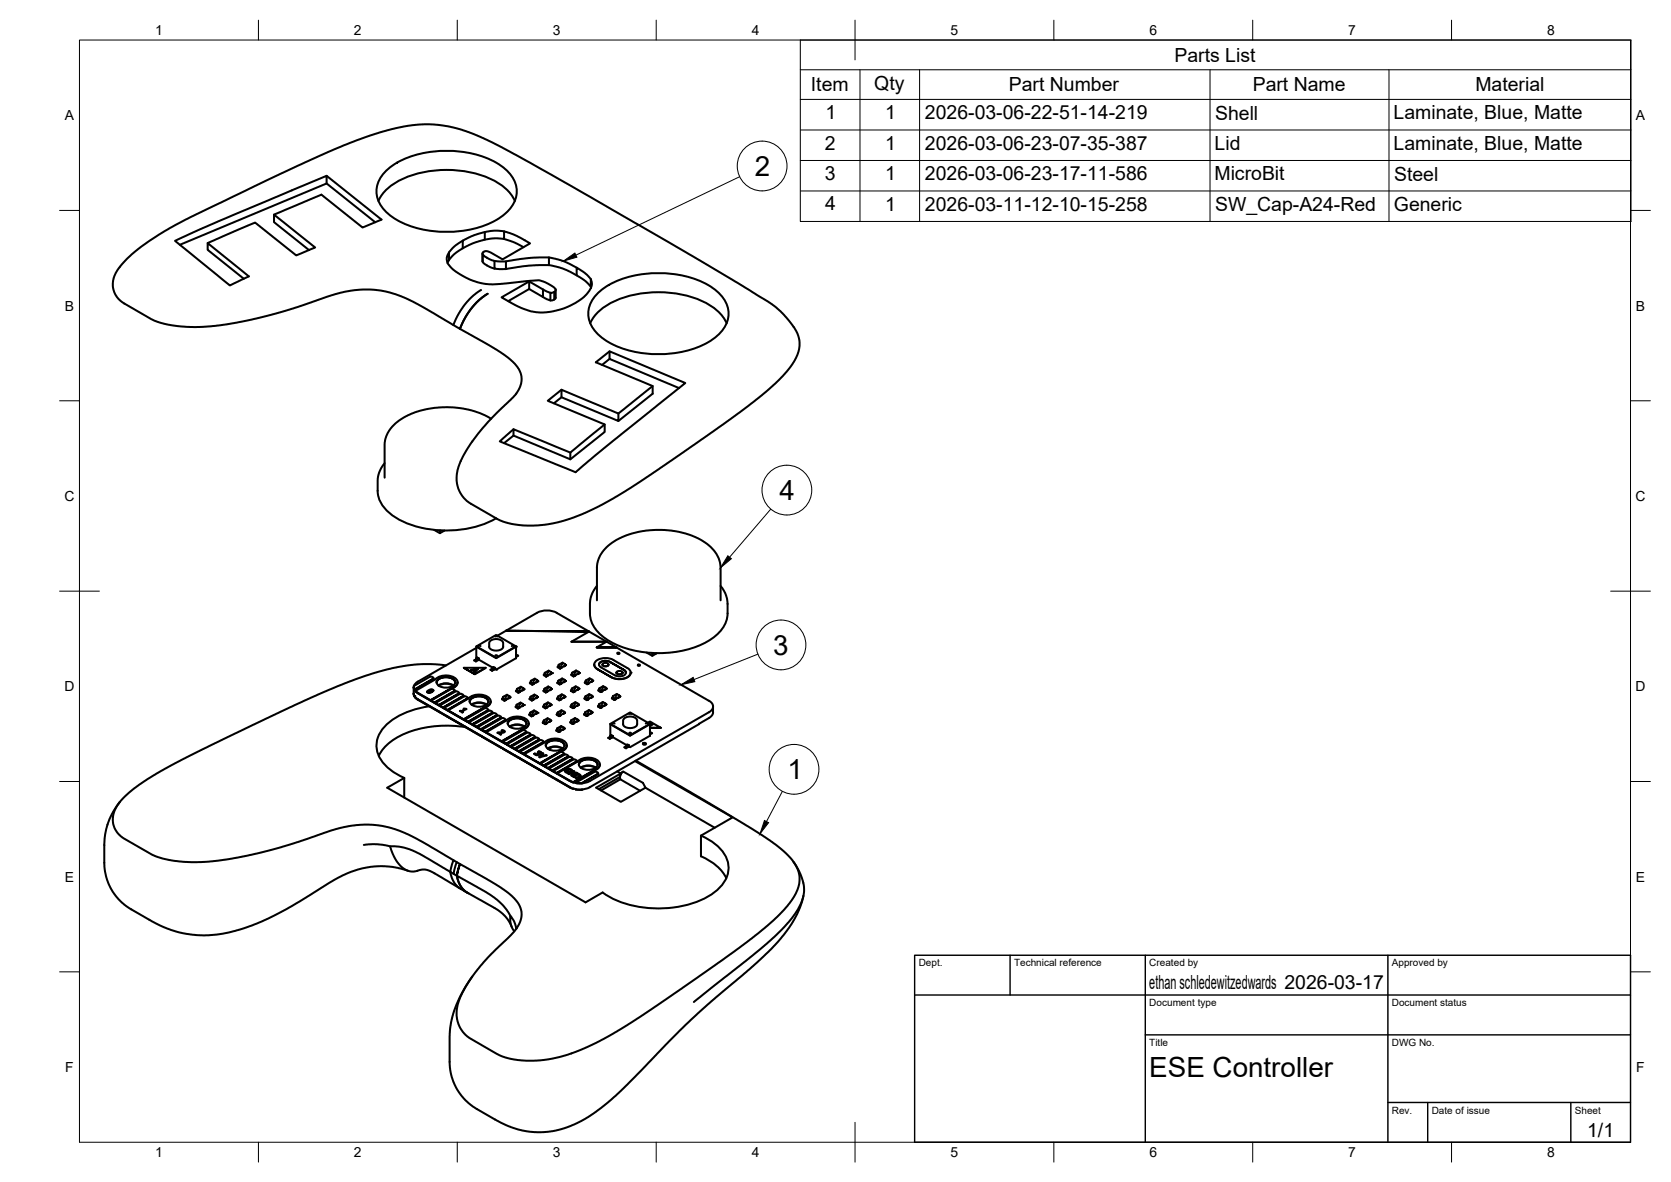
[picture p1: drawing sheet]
<svg xmlns="http://www.w3.org/2000/svg" width="420mm" height="297mm" viewBox="0 0 420 297" stroke-linecap="round" stroke-linejoin="round" font-family="sans-serif">
<!-- layer: Visible -->
<g fill="none" stroke="#000" stroke-width=".51">
<path d="M82.1 44.2l13.8 11-4.7 2-10.4-8.3-11.9 5M82.1 46.1l12.2 9.7M95.2 50.5a12.6 12.6 0 0 1 7.5-6.2 27.6 27.6 0 0 1 22.9 1.9 10.3 10.3 0 0 1 3.8 4.3M97.4 42.6a23.5 23.5 0 0 1 16.6-4.7 20.6 20.6 0 0 1 14.1 5.6 6.7 6.7 0 0 1-.9 10.1 23.5 23.5 0 0 1-16.6 4.6 20.6 20.6 0 0 1-14.1-5.6 6.7 6.7 0 0 1 .9-10zM121.9 58.3l-2.8 .8-2.7 1.4v1.9l-2.2 1.4-1.3 1.5M126.7 58.1l-2.4-.1-2.4 .3v1.9l-3 .9-2.5 1.3M31.8 65.2l2.3-2.1 3.2-2.4 6.7-4.1 23-11.2 17-7.9 9.2-3.5 7-1.9 3.3-.6 3.3-.3 4.9 .4 3.7 .8 3.6 1.3 4.8 2.1 5.8 3.1 38.4 21.9 17.4 10.3 8.2 5 1.6 1.2 2 1.9 2 2.4 1.2 2.1 .6 1.6v1.6l-.2 1.4-.5 1.4a34.2 34.2 0 0 1-9.9 10.5l-6.8 5.2-9 6.3-11.6 8-7.8 5-4.5 2.5-4.3 2-4.9 1.7-3.7 .8-2.7 .3-3.1 .1-3.1-.4-1.7-.4-1.9-.7-6.9-4-1.8-1.4-.9-1.4-.6-1.5-.3-1.6 .1-1.7 .4-1.6 .7-1.8 2.7-4.7a91.8 91.8 0 0 1 10.4-11.1l1.4-2 .6-2.2-.2-1.9-1-1.8-1.8-1.7-2.3-1.7-10.1-5.9 1.1-2.5 1.5-2.3 2.3-2.5 2-1.5-2 1.5-2.2 2.3-1.4 2.2-1.3 2.8-9.8-5.7-3.7-1.9-4.3-1.5-3.4-.6-3.8-.1-4.2 .6-3.3 .8-11.5 3.9-7.3 2-7.3 1.4-3.9 .5-3.9 .2-3.9-.2-2.5-.3-3.8-1-8-4.5-1.4-1.1-.7-1.1a6.5 6.5 0 0 1 1.6-7.6zM45.2 61.5l36.9-15.4v-1.9l-26.4 11.1-11.7 5.2 13.8 11.2 4.8-2.2-10.4-8.4v1.7l9.1 7.2M52.2 61.1l11.9-5.2 10.4 8.3 4.7-2-10.3-8.3v1.9l8.8 7M112.9 63.4l-.5 1-.1 .8a5.2 5.2 0 0 0 2.8 3.4l3.6 1.9 3.6 .9h3.5l7.5-.8a7.2 7.2 0 0 1 6.1 1.8 .55 .55 0 0 1 .3 .5 .55 .55 0 0 1-.3 .5v1.9l-1 .2M116.4 60.5l-2 1.3-1.4 1.5-.1 2-.4 .8M121 72.9l-2 1.4-2.2 2.4-1.4 2-1.4 3"/>
<path d="M121.3 63.7v2.1M121.9 60.2l2.4-.3 2.4 .2v-2l2.9 1 3.7 2.1-6.9 4-3.3-1.9-.7-.2-.6 .1a.57 .57 0 0 0-.5 .7M124.3 65.6l-1.7-.7-1.3-1 .2 2.1 1.7 1.1 1.1 .4M126.7 60.1l2.7 .8 2.2 1.2M127.2 65.7l-2.9-.1v1.9l2.9 .1M133.1 70.7l-7 4 3.6 2 2.3 1 2.6 .7 2.7 .1 1.9-.3 2.8-.8 2.7-1.3 1.3-.8 1.5-1.3 1-1.5 .3-.9-.3-1.5 .1 2.1M133.1 72.6l3.4 2v-1.9l1.9 .9M136.5 72.7l-3.4-2v1.9l-5.3 3.1M138 64.7l-5.1 .1-5.7 .9v1.9l5.7-.8 5.1-.2M139.4 73.4l-1 .2v1.9l-1.9-.9M139.7 72.9v2l-.3 .4M145 67.3l-3.2-1.6-3.8-1v1.9l3.4 .8 3.6 1.8"/>
<path d="M148.5 70.1l-1.4-1.5-2.1-1.3v1.9l2 1.3 1.5 1.5M150.7 73.3a23.5 23.5 0 0 1 16.5-4.6 20.6 20.6 0 0 1 14.1 5.6 6.7 6.7 0 0 1-.9 10 23.5 23.5 0 0 1-16.5 4.7 20.6 20.6 0 0 1-14.1-5.6 6.7 6.7 0 0 1 .9-10.1zM141.2 97.9l-3.5 2.8 14.3 6v1.8l-8.6 6.9M141.2 99.8l14.3 6v-1.9M148.4 81.2a12.6 12.6 0 0 1 7.6-6.1 27.6 27.6 0 0 1 22.9 1.8 10.3 10.3 0 0 1 3.8 4.3M153.3 88.3l-3.5 2.7 14.3 6v1.9l-8.6 6.9M153.3 90.2l-1.9 1.5M164.1 97l-8.6 6.9M170.7 97.5l-17.4-7.3v-1.9l19 8-19.8 15.8-7.8 6.6-19-7.8 3.4-3M96.7 116.4l-1.3 2.2-.4 2.2a8.6 8.6 0 0 0 4.4 9.2 26.8 26.8 0 0 0 25.4 .2M123.5 105.2l-2.6-1.3-3.3-1-3.8-.5h-3.4l-3.3 .5-3.8 1.1-3.1 1.8-1.8 1.6a6.7 6.7 0 0 0-1.7 4.5v8.1M126.7 111.4l2.4-1.9v-1.6l14.3 5.8"/>
<path d="M139.3 101.4l1.9-1.6v-1.9l14.3 6M152 106.7l-8.6 7v1.7l-14.3-5.9M109.2 133.2l1.4 .8M110.6 133.3v.7l1.1-.7M125 160l-.2-.2-.3 .2M148.1 158.7l-20.9-.2 20.9 .2M148.1 158.7l-8.1-4.7a5.5 5.5 0 0 0-5 0l-9.9 5.8M150.1 147.2l-1.3 2.1-.4 2.2a8.6 8.6 0 0 0 4.4 9.3 26.7 26.7 0 0 0 25.7 0 8.6 8.6 0 0 0 4.4-9.3l-.5-2.2-1.2-2.1M150.1 150.9v-8.5l.5-2.2a12.5 12.5 0 0 1 9-6.3l2.7-.5 2.6-.2 3.7 .1 2.4 .4a13.4 13.4 0 0 1 9.6 6.3l.4 1.3 .2 1.4v8.2M104 172.7l.2 2.3M104 174.2l.2 .8M104 174.3l.4 .9 .7 .5"/>
<path d="M104.2 173.3l4.8-2.8zM104.2 173.4l-.2-.7 .4 1 .7 .5M104.2 175h.1M104.5 173.7l.6 .5M104.5 173.6l3.7 2.3M105 175.7l3.3 1.9M105 175.7l-.6-.4 .6 .5 3.2 1.9M105.1 174.2l38.2 22.1-3.2-2 4 2.2M105.1 175.7l38.2 22.1M107.4 173.9h.1M107.5 173.7l.9-.5a.36 .36 0 0 1 .6 .3 .36 .36 0 0 1-.4 .4l-.7 .3a.33 .33 0 0 1-.4-.1 .33 .33 0 0 1 0-.4zM107.6 173.8l1-.4a.2 .2 0 0 1 .2 .2 .2 .2 0 0 1-.3 .1l-.6 .3-.3-.1z"/>
<path d="M107.9 177.5a18.8 18.8 0 0 0-11.4 5.3 6.6 6.6 0 0 0 .7 9.9 15.3 15.3 0 0 0 4.4 2.8M108.2 170l-4.1 2.4 .1 .9M108.2 170l.6 .1 .2 .4M108.2 175.9l5.2-2.9zM108.4 176.1l.8 .4M109 173.5v.1M109.2 176.5l5.2-2.9zM109.3 178.2l-.9-.5 .8 .6M109.5 170.7l-5.1 3M109.5 170.7a4 4 0 0 1 5.4 .1 1.35 1.35 0 0 1-1 2l-.5 .2M109.8 171.5a2.77 2.77 0 0 1 4-.9l.6 .6 .1 .3M110.1 170.8a3.2 3.2 0 0 1 4.3 .3 1.48 1.48 0 0 1-1.7 1.7h-.6a2.08 2.08 0 0 1-2.3-1.4z"/>
<path d="M110.3 172.3a3.6 3.6 0 0 1 3.6 0M110.3 177.2l5.1-3zM110.3 177.2l-.8-.5 .8 .6M110.4 178.8l-.9-.5 .8 .6M111.4 177.8l5.1-3zM111.4 177.8l-.8-.5 .8 .6M111.5 179.5l-.9-.6 .8 .6M112.1 167.2l-2.7-.3h-3.5l-3.6 .3-3.7 .7-4.2 1.1-4.9 1.7-9.6 3.9-25.8 12.1-13.8 7.1-5.3 3.4-2.7 2.1-2.4 2.6-1.3 2.3a5.5 5.5 0 0 0 2.7 6.6l8 4.5 3.9 .9 4.9 .5 6.6-.4 5.2-.8 4.7-1 9-2.5 11-3.7 5.1-1h4l4.1 .6 4 1.4 4.7 2.4 15.9 9.2 4.6 2.9 1.9 1.5 1.2 1.4 .6 1.1 .4 1.1v1.1l-.1 1.1-.6 1.3-.7 1.2-1.1 1.3-5.4 5.2-2.4 2.6-2.5 3.4-1.9 3.2-1.1 2.6-.5 2.1 .1 2 .6 2a7 7 0 0 0 2.9 3.1l7.2 4.1 2.1 .7 2.7 .5 3.8 .2 3.9-.4 4-1 4.2-1.5 4.4-2 5.3-3 5.8-3.7 9.7-6.6 17.4-12.5 5.5-4.5 3.1-3.2a11 11 0 0 0 3.5-7.9 12 12 0 0 0-5.3-7.5l-4.2-3-6.4-3.9-25.2-14.8M112.5 178.4l5.1-2.9zM112.5 178.4l-.8-.5 .8 .6M113.5 173.1l-5.1 3 .8 .5M113.5 173.1l.6 .1 .3 .4"/>
<path d="M113.8 172.1l.2 .2a3.5 3.5 0 0 0-3.8 0M115.1 171.5v.1a1.84 1.84 0 0 1-1.7 1.5M115.4 174.2l-.2-.3-.6-.2-5.1 3M115.6 178.7l.6 .3M116.5 174.8l-.2-.3-.6-.2-5.1 3M116.6 167.8l2.8 1.6-2.8-1.6h5.5l-2.7 1.6 2.7-1.6M117.3 178.2l-.6-.2-.1 .2 .2 .1-.8 .4-.2-.1-.2 .1M117.3 178.2l-1.2 .6 .3 .2-.2 .1M117.6 175.4l-.2-.3-.6-.1-5.1 2.9M117.8 175.5l-5.2 3 4 2.4-4-2.4M117.8 175.5a4 4 0 0 1 5.4 .1 1.35 1.35 0 0 1-1 2l-.5 .2M118.1 176.3a2.77 2.77 0 0 1 4-.9l.6 .6 .1 .3"/>
<path d="M118.4 175.6a3.2 3.2 0 0 1 4.3 .3 1.48 1.48 0 0 1-1.7 1.7h-.6a2.08 2.08 0 0 1-2.3-1.3zM118.5 168.5h-.1M118.6 177.1a3.6 3.6 0 0 1 3.7 0M119 168.5v-.2l.5 .3-.3 .3M119 168.3l-.5 .3M119.2 168.3l.8-.3-.4 .5zM119.2 166h.1M119.4 169l-.2-.1v.1M119.7 165.7l-.5 .3 .5 .3M119.7 165.7l.4 .2-.4 .3M119.8 162.8l-14.7 8.5-.7 .5-.3 .6M119.8 162.5v2.9"/>
<path d="M119.8 162.4l5-2.8 4.9 2.8-4.9 2.9zM119.8 162.4l5 3M120.2 168.2l-.2-.3-1.6 .5M120.2 168l-.8 1.1M120.2 165.7l3.7 2.1M120.3 165.6l.1-.1-.4-.3-.3 .5M120.3 165.5l-.2 .5 .2-.4M120.4 165.5l-.1 .1M120.4 165.5h.1M120.8 162.4l-.2-.2-.3 .2M122.1 176.9l.2 .2a3.5 3.5 0 0 0-3.7 0M122.8 178.4l-.3-.3-.6-.1-5.1 2.9 .8 .6-.8-.6"/>
<path d="M123.2 161.1l1.3-.5 1.4 .3 .6 .5-.1 1.5-1.2 .6h-.9l-.8-.3-.5-.5v-1.1zM123.3 168.3l.4 .3M123.3 168.3l.5-.3 .4 .3-.5 .3M123.4 176.3v.1a1.84 1.84 0 0 1-1.7 1.5M123.8 168l.3-.4 .4 .2-.2 .4M123.8 179l-.2-.3-.6-.1-5.1 2.9M124.3 168.2l-.1 .1M124.3 168.1l-.1 .2M124.5 167.8l-.2 .3M124.9 179.7l-.2-.4-.6-.1-5.1 2.9M125 164.8l-.2-.2-.3 .2M125.2 179.8l-5.1 3"/>
<path d="M125.2 179.8l.6 .2 .2 .3M126.6 175.1l-.2 .4M127 175.9l-.2 .2-.6-.4 .2-.2 .7 .3-.1 .1M127.1 175.9v.1M127.1 175.9l-.2 .2M127.1 175.4v.6l1-.6M127.1 175.8v.1M127.1 175.9h.1M127.5 174.6h.1M127.8 175.5h.1M128 174.9l.1 .5M128.1 174.9l-.6-.3-1 .5"/>
<path d="M128.1 175.1l.3 .1-.3 .2M128.3 175.2h.1M128.4 175.2l-.3 .1M129.2 162.4l-.3-.2-.2 .2M129.7 177.6l.2-.2 .6 .4-.3 .3-.6-.5M129.7 162.5l.1 2.9-5 2.9-.5-.3M129.7 162.4l-4.9 2.9M129.7 164.9l.1 .1M129.8 164.6l.5 .2-.5 .2M129.8 165.1h.1M129.8 165h.1M129.8 173.6l.2-.2 .6 .4-.2 .2"/>
<path d="M129.8 173.5v.3l.6 .2M129.9 177.2v.2M130 177.1l-.1 .1M130.1 173.1l-.1 .3M130.3 164.8h.1M130.5 177.9h.1M130.5 177.9l-.2 .1M130.5 177.8h.1M130.5 177.8v.1M130.6 173.9l-.3 .2M130.6 173.8v.1M130.9 176.6h.1"/>
<path d="M131 172.6h.1M131.2 177.4l.1 .1M131.3 173.5h.1M131.4 176.9l.1 .5-1 .5v-.5M131.5 172.9l.1 .5-1 .6v-.6M131.5 176.9l-.6-.3-1 .5M131.5 177l.3 .2-.3 .1M131.6 172.9l-.6-.3-1 .5M131.6 173.3l.2-.1zM131.6 173l.2 .2M131.7 177.2l-.2 .1M131.8 177.2h-.1"/>
<path d="M131.8 173.2h.1M133.2 175.6l.2-.2 .6 .4-.3 .2-.6-.4M133.2 179.5l.1-.1 .6 .4-.3 .2M133.2 179.5l-.1 .2 .5 .3M133.2 171.6l.6 .4 .2-.1M133.2 171.6l.3-.2 .6 .4-.1 .1M133.3 179.1v.3M133.4 175.2v.2M133.5 179l-.2 .1M133.6 171.1l-.1 .3M133.9 179.9h.1M133.9 179.9l-.2 .1"/>
<path d="M134 175.9h.1M134 175.8h.1M134 175.8l-.2 .2M134.1 171.9h.1M134.1 171.9l-.3 .1M134.1 171.8h.1M134.3 178.5v.1M134.4 174.5v.1M134.5 170.5v.1M134.6 179.4l.1 .1M134.7 175.4l.1 .1M134.8 171.4l.1 .1"/>
<path d="M134.8 178.8l.2 .1M134.9 174.9l.1 .5-1 .5v-.5M134.9 178.9l-.6-.4-1 .6M134.9 179v.3l-1 .6v-.6M134.9 179l.3 .1-.3 .1 .3-.1M134.9 170.9l.2 .5-1 .5v-.5M135 174.9l-.6-.4-1 .7 .2-.1M135 175l.3 .2h-.3M135.1 170.9l-.6-.4-1 .6M135.1 171l.2 .2M135.3 175.2h.1M135.3 175.2l-.3 .1"/>
<path d="M135.3 171.2l-.2 .1 .1-.1M135.3 171.2h.1M135.3 171.2h-.1M136.6 173.6l.6 .4M136.7 173.6l.2-.2 .6 .4-.2 .2M136.7 177.5l.1-.1 .6 .4-.1 .1M136.7 177.5l-.1 .2 .5 .3 .2-.1M136.8 169.5l-.1 .2 .6 .3 .3-.2-.7-.4-.1 .1M136.9 173.2v.2M137 177l-.2 .4M137 173l-.1 .1M137.1 169l-.2 .4"/>
<path d="M137.3 174h-.1M137.4 177.9h.1M137.4 177.8l-.2 .2M137.4 177.8h.1M137.5 173.9h.1M137.5 173.9l-.3 .1M137.5 173.8h.1M137.5 173.8v.1M137.6 169.9h.1M137.6 169.9l-.3 .1M137.6 169.8h.1M137.6 169.8v.1"/>
<path d="M137.8 176.5v.1M137.9 172.5v.1M137.9 168.5v.1M138.1 177.4h.1M138.2 173.4l.1 .1M138.3 169.4l.1 .1M138.3 176.8l.2 .1M138.4 172.8l.1 .5-1 .6v-.6M138.4 176.9l-.6-.4-1 .6M138.4 168.9l.2 .4-1 .6v-.6M138.5 172.9l-.6-.4-1 .6M138.5 173l.2 .1"/>
<path d="M138.6 168.9l-.7-.4-.9 .6M138.6 169l.2 .1-.2 .2 .2-.2M138.7 177.1h.1M138.7 177.1l-.3 .2M138.7 177.1l-.3 .1M138.7 177.1l-.3-.2v.4l-1 .6v-.6M138.7 173.1l-.2 .2M138.7 173.1l-.2 .1M140 179.5l.2-.1 .6 .3-.3 .3zM140.1 171.6l.3-.2 .6 .4-.3 .2zM140.1 175.5l.2-.1 .6 .4-.1 .1M140.2 175.5l-.2 .1 .6 .4 .2-.2"/>
<path d="M140.2 167.6l.6 .4M140.3 175.1v.3M140.3 167.5l.1-.1 .7 .4-.3 .2M140.3 167.5l-.1 .1M140.4 179l-.2 .4M140.4 167.1v.3M140.5 175l-.2 .1M140.5 171l-.1 .4M140.6 167l-.1 .1M140.8 179.9l-.2 .1M140.8 179.8h.1M140.9 175.9h.1"/>
<path d="M140.9 175.8h.1M140.9 175.8l-.2 .2M141 171.9h.1M141 171.9l-.3 .1M141 171.3v.6l1-.6M141 171.8h.1M141.1 167.9h.1M141.1 167.8l-.3 .2M141.2 178.5h.1M141.3 174.5h.1M141.4 170.5h.1M141.4 166.5v.1"/>
<path d="M141.5 179.4h.1M141.6 175.4h.1M141.7 171.4l.1 .1M141.7 178.8l.2 .5-1.1 .6v-.6M141.8 167.4l.1 .1M141.8 174.8l.1 .5-1 .6v-.6M141.8 178.8l-.6-.3-1 .5M141.9 179l.2 .1M141.9 170.8l.1 .1v.4M141.9 174.8l-.6-.3-1 .5M141.9 175l.3 .1M142 166.8l.1 .1"/>
<path d="M142 170.9l-.6-.4-1 .6M142 171l.3 .1M142 166.9l-.6-.4-.9 .6M142.1 179.1h.1M142.1 179.1l-.2 .1M142.1 166.9v.4l-1 .6v-.6M142.1 167l.2 .1-.2 .2M142.2 175.1h.1M142.2 175.1l-.3 .1M142.2 167.2h-.1M142.2 171.1h.1M142.2 171.1l-.2 .2"/>
<path d="M142.2 171.1l-.2 .1M142.3 167.1h.1M142.3 167.1l-.1 .1M143.5 173.6l.3-.3 .6 .4-.3 .3zM143.7 161.3l4.4-2.6 4.4 2.6h-8.8h8.8M143.7 169.5l.1-.1 .7 .3-.2 .2M143.7 169.4l-.1 .2 .6 .4M143.8 173.1v.2M143.8 169.1v.3M143.9 177l-.2 .3M143.9 173l-.1 .1M144 169l-.1 .1"/>
<path d="M144.2 177.8l.2-.1-.7-.4-.3 .2 .6 .5 .4-.2-.3 .2M144.3 169.9l-.1 .1M144.4 177.7h.1M144.4 173.9l-.3 .1M144.4 173.7v.1M144.5 173.8h-.1M144.5 169.9l-.3 .1M144.5 169.7v.1M144.5 169.8h.1M144.7 176.5h.1M144.8 172.5h.1M144.8 168.5h.1"/>
<path d="M145 177.3l.1 .1M145.1 173.4h.1M145.2 169.4h.1M145.2 176.8l.2 .5-1 .5v-.5M145.3 172.8l.1 .5-1 .6v-.6M145.3 176.8l-.6-.3-1 .5M145.4 176.9l.2 .2M145.4 168.8l.1 .5-1 .6v-.6M145.4 172.8l-.6-.3-1 .5M145.4 173l.3 .1M145.5 168.9l-.7-.4-.9 .5M145.5 169l.3 .1-.3 .1 .2-.1"/>
<path d="M145.6 177.1h.1M145.6 177.1l-.2 .1 .1-.1M145.6 177.1h-.1M145.6 173.1h.1M145.6 173.1l-.2 .1M145.7 173.1l-.3 .1M145.7 169.1h.1M146.9 179.5l.2-.2 .7 .4-.4 .2-.5-.4M147 171.5l.3-.2 .6 .4-.1 .1M147 171.5l.6 .4 .3-.1M147.2 175.1v.2M147.3 171.1v.2"/>
<path d="M147.3 179l-.2 .3M147.4 174.9l-.2 .1M147.6 175.9h-.1M147.6 175.9l.2-.2-.6-.4-.2 .3 .5 .3M147.7 179.8h.1M147.7 179.8l-.2 .1M147.8 179.7h.1M147.8 179.7l-.1 .1M147.8 175.8l-.2 .1M147.8 175.8h.1M147.9 171.7v.1M147.9 171.7l-.3 .2"/>
<path d="M148.1 178.4v.1M148.2 174.4v.1M148.3 170.5h.1M148.4 179.3l.1 .1M148.5 175.3l.1 .1M148.6 171.4h.1M148.6 178.8l.2 .4-1 .6v-.6M148.7 174.8l.1 .4-1 .6v-.6M148.7 178.8l-.6-.4-.9 .6M148.8 178.9l.2 .1M148.8 170.8l.1 .5-1 .5v-.5M148.8 174.8l-.6-.4-1 .6"/>
<path d="M148.8 174.9l.3 .2-.3 .1 .3-.1M148.9 170.8l-.6-.3-1 .6 .1-.1M148.9 170.9l.3 .2-.3 .1M149 179v.1M149 179.1h-.2h.1M149 179l-.1 .1M149.1 171.1h.1M149.2 171.1l-.3 .1M149.4 167h.1M150 162.7h5h-5l2.5-1.4 2.5 1.4M150.5 177.4l.1-.1 .7 .4-.4 .2-.5-.3 .1-.2M150.5 173.4l-.1 .2 .6 .3 .3-.2-.6-.4-.2 .1"/>
<path d="M150.6 177v.3M150.6 167a1.97 1.97 0 0 1 2.8-.6 2.14 2.14 0 0 0-2.8 .5l.2 .5 .3 .3M150.8 176.9l-.2 .1M150.8 172.9l-.1 .4M151.1 167.7l3.5 2 .9 .3a1.42 1.42 0 0 0 1.9-1.1l-.5-.5M151.2 177.8h.1M151.3 177.2v.6l1-.6M151.3 177.7l-.3 .2M151.3 173.8h.1M151.3 173.7l-.2 .2M151.5 167a.9 .9 0 0 0 1.5 0M151.5 167h.1"/>
<path d="M151.5 166.9l.7-.3a.59 .59 0 0 1 .8 .5l-.8 .3a.59 .59 0 0 1-.7-.5zM151.6 176.4v.1M151.7 172.4v.1M151.9 177.3l.1 .1M152 173.3l.1 .1M152.1 176.7l.2 .5M152.2 172.7l.1 .1M152.2 176.8l-.6-.4-1 .6M152.3 176.9l.2 .1-.2 .2M152.3 172.8l-.6-.4-1 .6M152.3 172.9v.3l-1 .6v-.6M152.3 172.9l.3 .1-.3 .2 .2-.1"/>
<path d="M152.5 177l-.2 .1M152.5 173h.1M152.6 173l-.1 .1M153 167h.1M153.7 170.2l-3.5-2 3.5 2M153.9 175.4l.2-.1 .6 .3-.3 .3-.5-.3zM154.2 165.8a3.9 3.9 0 0 0-4.7 .8 1.27 1.27 0 0 0 .7 1.6 1.42 1.42 0 0 1-.8-1.2M154.2 165.9l3.5 2M154.3 174.9l-.2 .4M154.7 175.6l-.2 .3M155 169a.9 .9 0 0 0 1.5 0M155 168.9l.8-.3a.59 .59 0 0 1 .7 .5l-.7 .4a.59 .59 0 0 1-.8-.6z"/>
<path d="M155 162.7l23.2 13.4M155.1 174.4h.1M155.3 164.1l.5 .1-.4 .2-.2-.2zM155.4 175.3h.1M155.6 174.7l.1 .5-1 .6v-.6M155.7 174.8l-.6-.4-1 .5M155.7 174.9l.3 .1-.3 .1 .3-.1M156 175h.1M156.9 168.4l-3.5-2 3.5 2M156.9 168.4l.5 .6M157.8 167.9a1.23 1.23 0 0 1 .8 1.1 1.23 1.23 0 0 1-.8 1.2l-1.7 .5-1.3-.1-1-.4M158.6 169a2.82 2.82 0 0 1-3.4 1.6l-1.4-.4"/>
<path d="M158.7 179.5l-.3-.2-.2 .2M160.4 167l.5 .2-.3 .1-.2-.1zM162.6 164l1.4 .8 1.1-.7M164 164.1v.7M178.3 176.1a1.53 1.53 0 0 1 1 1.4 1.53 1.53 0 0 1-1 1.5l-30 17.3M179.3 177.6a2.49 2.49 0 0 1-.4 2.3l-.6 .5M101.6 195.5v4.9M101.6 195.5l-4.2 2.5 49.8 28.8 4.3-2.5M112.6 180.1l-.9-.6 .8 .6M112.6 180.1l4 2.4zM116.6 180.7l5.1-2.9-5.1 3.1M116.6 182.4v.1"/>
<path d="M116.8 182.5l.8 .6zM117 182.7a26.9 26.9 0 0 0-17.8 3l-1.7 1.3a9 9 0 0 0-2.3 3M117.6 181.4l5.2-3-5.2 3.1M117.7 183.1h-.1M118.7 182l5.1-2.9zM118.7 182l-.8-.5 .8 .6M118.8 183.7l-.9-.5 .8 .5M119.8 182.6l5.1-2.9zM119.8 182.6l-.8-.5 .8 .6M119.9 184.3l-.9-.5 .8 .5M120.9 183.2l5.1-2.9zM120.9 183.2l-.8-.4 .8 .6"/>
<path d="M121 184.9l-.9-.5 .8 .6M121.1 185l.9 .6zM122 183.9l5.1-3-5.1 3.1M122 185.6h.1M122.2 184l3.9 2.3M125.1 184.2l1.5-.3v-.2l-.4-.1 .1-.1 .5 .1 .1 .3-.3 .2-1.2 .1 .6 .4M125.1 184.1l.8 .5M126 184.5l-.1 .1M126.1 186.3l5.2-3zM126.2 188l-4-2.3 3.9 2.3M126.3 180.5l-5.2 2.9 .9 .6-.9-.6M126.3 180.4l.5 .2 .3 .3"/>
<path d="M126.4 188.1l.8 .5zM126.9 183.8v.1M127.2 186.9l5.1-3-5.1 3.1M127.3 188.6h-.1M127.7 181.8a2.77 2.77 0 0 1 4-.9l.6 .6 .1 .3M128 181.1a3.2 3.2 0 0 1 4.3 .3 1.48 1.48 0 0 1-1.7 1.7h-.6a2.08 2.08 0 0 1-2.3-1.3zM128.2 182.6a3.6 3.6 0 0 1 3.6 0M128.3 187.5l5.1-2.9zM128.3 187.5l-.8-.4 .8 .5M128.4 189.2l-.9-.5 .8 .6M129.4 188.2l5.1-3zM129.4 188.2l-.9-.5 .9 .5"/>
<path d="M129.5 189.8l-1-.5 .9 .6M130.5 188.8l5.1-3zM130.5 188.8l-.9-.5 .9 .6M130.5 190.5l-.9-.6 .9 .6M130.7 190.5l.8 .6zM131.3 183.3a1.6 1.6 0 0 0 1.5-2.1 4 4 0 0 0-5.5-.1l-5.1 3M131.5 189.4l5.2-3-5.2 3.1M131.6 191.1h-.1M131.7 182.4l.2 .2a3.5 3.5 0 0 0-3.8 0M131.8 191.2l3.9 2.3zM132.3 183.9l-.2-.3-.6-.1-5.1 2.9 .8 .6-.8-.6M132.9 181.9a1.84 1.84 0 0 1-1.6 1.5"/>
<path d="M132.9 181.8v.1M133.4 184.6l-.2-.4-.6-.1-5.1 3M133.7 184.7l-5.2 3M133.7 184.7l.6 .2 .2 .3M135.4 188.9h.4l.3 .3-.6 .1 .1 .3-.5 .2-.7-.3M135.4 188.9l.5 .3h-.6l-.1 .1 .2 .2-.4 .2-.5-.4-.1 .1M135.4 188.9h.1M135.6 189.5v.1M135.6 185.8l-.3-.3-.5-.2-5.2 3M135.6 190.3l.2 .1M135.7 191.8l5.1-2.9-5.1 3M135.8 193.5h-.1"/>
<path d="M135.8 186l-5.1 2.9 .8 .6-.8-.6M135.8 186l.6 .1 .3 .3M135.9 193.5l.8 .6zM136.1 189.2h.1M136.6 189.4l-.2-.2-.8 1M136.6 189.3l-.7 .8 1.4-.4 .1 .2M136.7 192.4l5.1-3-5.1 3.1M136.8 194.1h-.1M136.9 181l-.2 .4M137.2 181.8l.2-.1-.7-.3-.2 .2 .6 .4 .3-.1M137.2 187.4a2.77 2.77 0 0 1 4-1l.6 .6 .1 .4M137.3 181.8l-.2 .2"/>
<path d="M137.4 181.7l-.1 .1M137.4 189.8l-1.6 .5M137.5 186.6a3.2 3.2 0 0 1 4.4 .4 1.48 1.48 0 0 1-1.7 1.6l-.6 .1a2.08 2.08 0 0 1-2.4-1.4zM137.7 180.5h.1M137.8 188.2a3.6 3.6 0 0 1 3.6 0M137.8 193l5.1-3zM137.8 193l-.9-.5 .9 .6M137.9 194.7l-1-.6 .9 .6M138 181.4h.1M138.2 180.8l.2 .5-1 .6v-.6M138.3 180.9l-.6-.4-1 .5M138.4 181.2l.2-.1z"/>
<path d="M138.4 181l.2 .1M138.5 187.8l-.3 .6M138.6 181.1h.1M138.9 193.6l5.1-2.9zM138.9 193.6l-.9-.4 .9 .5M138.9 195.3l-.9-.5 .9 .6M139.9 183.5l.2-.2 .7 .4-.3 .3zM139.9 194.3l5.2-3zM139.9 194.3l-.8-.5 .8 .5M140 195.9l-.9-.5 .8 .6M140.3 183l-.2 .3M140.7 183.8l.1 .1"/>
<path d="M140.7 183.8l-.2 .1M140.8 183.3v.6l1-.6M140.8 183.7v.1M140.8 188.8a1.6 1.6 0 0 0 1.5-2.1 4 4 0 0 0-5.4-.1l-5.1 3 3.9 2.3-3.9-2.3M141 188.9l-5.1 3 .8 .6-.8-.6M141 188.9l.6 .2 .2 .3M141.1 182.5h.1M141.3 188l.2 .1a3.5 3.5 0 0 0-3.8 0M141.4 183.4h.1M141.6 182.8l.2 .5M141.7 182.8l-.6-.3-1 .5M141.8 182.9l.2 .2-.2 .1"/>
<path d="M141.9 183.1l-.1 .1M142 183.1h.1M142 183.1h-.1M142 193.7l.2 .3 .6 .3 .6-.3-.5-.3-.1 .1M142 193.8h.1M142.3 193.8l.4 .3 .4-.1-.3-.2M142.5 187.3v.1a1.84 1.84 0 0 1-1.7 1.5M142.9 190l-.3-.3-.5-.1-5.2 2.9M142.9 194.5l.2 .1 1.1-.7-.5 .9 .1 .2M143.3 197.8l-3.2-1.8 4 2.3M143.3 197.8a5.5 5.5 0 0 0 5 0M143.4 181.5l.2-.2 .7 .4-.2 .2"/>
<path d="M143.4 181.5l.5 .4M143.6 181.1v.2M143.6 193.6l-.6-.3-.5 .2-.2 .3M143.8 181l-.2 .1M143.9 193.7l-.3-.4-.7-.1-.6 .2-.3 .3M143.9 193.6l-.2 .2-.1-.1M144 190.7l-.3-.4-.5-.1-5.2 3M144 181.9h-.1M144.1 196.5l5-2.8zM144.1 198.2h.1M144.2 190.8l-5.1 3M144.2 190.8l.6 .2 .3 .3"/>
<path d="M144.3 181.8l-.3 .1M144.3 181.7h.1M144.3 181.7v.1M144.4 193.9l-.2-.2-1.3 .7M144.4 193.9l-.4 .8 .9-.6 .2 .2M144.6 180.5h.1M144.8 198.3v.1M144.8 198.4l1.5 .1M144.8 196.7l1.5 .1M144.9 195.5l.8-.2 .3-.5-.7-.4-1.2 .7 .8 .4M144.9 181.3l.1 .1M145.1 194.2l-1.3 .8"/>
<path d="M145.1 180.8l.2 .5-1 .5v-.5M145.2 180.8l-.6-.3-1 .5M145.2 191.4l-5.1 2.9M145.2 191.4a4 4 0 0 1 5.4 .1 1.35 1.35 0 0 1-.9 2l-.6 .1M145.3 180.9l.2 .2-.2 .1 .2-.1M145.4 194.6l.4 .3-.4 .4-.4 .1-.6-.3 1-.5M145.5 192.1a2.77 2.77 0 0 1 4-.9l.7 .6 .1 .3M145.8 191.4a3.2 3.2 0 0 1 4.4 .4 1.48 1.48 0 0 1-1.7 1.6l-.6 .1a2.08 2.08 0 0 1-2.4-1.4zM146 195h.1M146.1 193a3.6 3.6 0 0 1 3.6 0M146.3 196.8l4.1-2.4zM146.5 198.4h-.2"/>
<path d="M148.3 196.3a5.5 5.5 0 0 1-5 0l.8 .3M149.6 192.8l.2 .1a3.5 3.5 0 0 0-3.8 0M150.4 194.4l-.2-.4-.6-.1-4.8 2.8 1.5 .2M150.6 198.3l5.3-3 .1 .5-4.9 2.9M150.8 192.2a1.84 1.84 0 0 1-1.7 1.5M150.8 192.1v.1M152.9 185.4v.1M153.3 185.7l.5-.3-.4-.2-.5 .2 .4 .3M153.5 182v2.9M153.5 181.9l4.9-2.9 5 2.9-5 2.9zM153.5 181.9l4.9 3M153.5 184.9h.1"/>
<path d="M153.6 184.8l.5 .2-.3 .3M153.6 184.8l-.2 .4M153.9 185.3l-.1 .1M153.9 185.2l3.6 2M154.1 185l-.3 .4M154.5 181.8l-.2-.1-.3 .1M155.2 193.9l.9 .5M156 195.8l5 2.9M156.1 194.3l.6-.4 4.9 2.8 .7 1.3-6.2 3.5-6.2-3.6 6.4-3.7-.4 1.1M156.7 193.9l-.4 .3M156.9 180.6l1.3-.5 1.5 .3 .5 .6-.1 1.4-.7 .4-.8 .2-1.4-.3-.5-.6v-1.1zM157 187.8l.4 .3"/>
<path d="M157 187.8l.5-.3 .4 .3-.5 .2M158.1 187.4l-.3-.3-.3 .4M158.1 187.4l-.2 .3 .1-.1M158.1 187.4l-.2 .3M158.2 187.4h-.1M158.2 187.3v.1M158.7 184.3l-.3-.2-.2 .2M159.7 191.3l24.5 14.1-7.9 4.6M161.7 186.7h.4l.3 .3-.5 .2-.3-.2zM162.3 198l17.4 10M162.9 181.8l-.3-.1-.2 .1M162.9 181.6l.5-.3 2.8 1.6h-2.8h2.8"/>
<path d="M163.1 181.7l.3-.2 .6 .3a.29 .29 0 0 1-.1 .4 .29 .29 0 0 1-.4 0l-.1 .3M163.2 181.8l.3-.1v.1M163.4 181.9l-5 2.9M163.4 182h.1M163.4 182v2.9M163.4 184.1l.6 .1-.6 .3M163.4 184.9h.1M163.4 184.9l-4.9 2.9-.5-.3M163.4 184.5v.1M163.4 184.5l.1 .1M163.4 184.4l.1 .1M163.5 181.7l.3 .3"/>
<path d="M163.6 182.3v.1M163.8 181.9l-.4 .1M164 184.2v.1M164.1 182v.1M178.2 180.5l-29.9 17.3M30.1 201.5l-1.7 2.5-1.3 3a16.9 16.9 0 0 0-.9 5.4v5.3l.7 3.4 1.4 3 2.3 2.7 2.1 1.6 8.1 4.4 4.1 1.5 4.4 .7h3l4.1-.4 4.2-1.1 4.2-1.5 7.4-3.6 12.8-7.8 2.3-1.1 2.6-.9 3.2-.7 2.9-.2 3.4 .3 3.2 .8M91.5 212.3l3.4-.1 3.2 .5a16.1 16.1 0 0 1 9.6 3.1l4.3 2.6a1.74 1.74 0 0 1 1.4 1.4l.5 1.5 .8 1.2 .9 .8 1.9 1M98.1 212.7l.6 1.8 .9 1.7 1.1 1.4 1.1 .8 1 .5 1 .1 2.5-.5 1.5 .3 7.7 4.4M114 216.2l-.6 2a.86 .86 0 0 0 .6 1.4M114.8 216.6l-.6 2.1a.87 .87 0 0 0 .7 1.4l.5 1.9 1.2 1.7 9.2 5.5 1.8 1.8 1.1 1.9M176.3 210v5.2M176.3 215.2a12.3 12.3 0 0 1 6.3 5.5"/>
<path d="M176.3 210a11.1 11.1 0 0 1 6.7 6.4 7.3 7.3 0 0 1-3.5 7.9 26.3 26.3 0 0 1-20 3.4l-2.6-.7-2.3-.9-3.1-1.8M199.5 216.6l1.1 1.7 .9 2a8.9 8.9 0 0 1-1.4 9.1l-3.1 3.7-4.1 4-18.4 14.7M117.8 224.5l-1.2-.8-.9-1.2a4.6 4.6 0 0 1-.2-4.8l.2-.6-.6 2.1a.83 .83 0 0 0 .6 1.3l6.5 3.7 2.2 1.4a13.1 13.1 0 0 1 3.9 4.6M130 233.1l-.2 .3a5.8 5.8 0 0 0-1.5-3.2l.2 2.2 .8 1.6M202 225.1l-.9 3-1.8 3.7-2.2 3.1-3.8 4.2-4.8 4.4-8.4 7.1-6.3 5.7-16 16.2-4.3 4-3.7 2.9-2.9 1.9-3.4 1.6-3.1 1.1-2.5 .4-3.5 .1-3.1-.4-3.6-1.1-2.8-1.4-6.1-3.6-2.2-2-1.8-2.5-1.2-2.9-.5-2.4v-7.8l.1-2.1 .5-2.8 1.1-3.1 1.8-3.6 2.1-3.4"/>
<circle cx="127.3" cy="175" r=".07"/>
<circle cx="130.7" cy="177" r=".07"/>
<circle cx="130.8" cy="173" r=".07"/>
<circle cx="134.1" cy="178.9" r=".07"/>
<circle cx="134.2" cy="175" r=".07"/>
<circle cx="134.3" cy="171" r=".07"/>
<circle cx="137.6" cy="176.9" r=".07"/>
<circle cx="137.7" cy="172.9" r=".07"/>
<circle cx="137.8" cy="168.9" r=".07"/>
<circle cx="141" cy="178.9" r=".07"/>
<circle cx="141.1" cy="174.9" r=".07"/>
<circle cx="141.2" cy="170.9" r=".07"/>
<circle cx="141.3" cy="166.9" r=".07"/>
<circle cx="144.5" cy="176.9" r=".07"/>
<circle cx="144.6" cy="172.9" r=".07"/>
<circle cx="144.7" cy="168.9" r=".07"/>
<circle cx="147.9" cy="178.9" r=".07"/>
<circle cx="148" cy="174.9" r=".07"/>
<circle cx="148.1" cy="170.9" r=".07"/>
<circle cx="151.4" cy="176.8" r=".07"/>
<circle cx="151.5" cy="172.8" r=".07"/>
<circle cx="154.9" cy="174.8" r=".07"/>
<circle cx="137.5" cy="180.9" r=".07"/>
<circle cx="140.9" cy="182.9" r=".07"/>
<circle cx="144.4" cy="180.9" r=".07"/>
</g>
<g fill="#000">
<circle cx="127.2" cy="158.5" r=".25"/>
<circle cx="104.2" cy="174.9" r=".25"/>
<circle cx="119.8" cy="165.4" r=".25"/>
<circle cx="124.8" cy="168.3" r=".25"/>
<circle cx="129.7" cy="162.5" r=".25"/>
<circle cx="131.8" cy="177.2" r=".25"/>
<circle cx="135.2" cy="179.1" r=".25"/>
<circle cx="138.8" cy="169.1" r=".25"/>
<circle cx="155" cy="169" r=".25"/>
<circle cx="156.5" cy="169" r=".25"/>
<circle cx="158.6" cy="169" r=".25"/>
</g>
<!-- layer: BORDER -->
<g fill="none" stroke="#000" stroke-width=".25">
<path d="M20 10.1h390v276.9h-390zM65 5.1v5M115 5.1v5M165 5.1v5M215 5.1v10M265 5.1v5M315 5.1v5M365 5.1v5M15 52.9h5M410 52.9h5M15 100.7h5M410 100.7h5"/>
<path d="M15 148.6h10M405 148.6h10M15 196.4h5M410 196.4h5M15 244.2h5M410 244.2h5M65 287v5M115 287v5M165 287v5M215 282.1v9.9M265 287v5M315 287v5"/>
<path d="M365 287v5"/>
</g>
<!-- layer: TITLEBLOCK -->
<path d="M230 240.1h180v46.9h-180zM230 250h180M254 240.1v9.9M288 240.1v46.9M349 240.1v46.9M288 260.1h122M349 277.1h61M359 277.1v9.9M395 277.1v9.9" fill="none" stroke="#000" stroke-width=".36"/>
<!-- layer: Parts Lists -->
<path d="M201.2 10.1h208.9v45.6h-208.9zM201.2 17.5h208.9M216.2 17.5v38.2M231.2 17.5v38.2M304.2 17.5v38.2M349.2 17.5v38.2M201.2 25h208.9M201.2 32.7h208.9M201.2 40.3h208.9M201.2 48h208.9" fill="none" stroke="#000" stroke-width=".25"/>
<!-- layer: Balloons -->
<g fill="none" stroke="#000" stroke-width=".25">
<circle cx="191.6" cy="41.7" r="6.3"/>
<circle cx="197.9" cy="123.2" r="6.3"/>
<circle cx="196.4" cy="162.1" r="6.3"/>
<circle cx="199.7" cy="193.3" r="6.3"/>
</g>
<!-- layer: 0 -->
<path d="M141.6 65.6l2.9-2 .6 1zM183 139.7l.9 .7-2.7 2.3zM171.2 172.1l3.1-1.9 .4 1.1zM192.2 206.2l1.1 .5-2.2 2.9z" fill="#000" stroke="#000" stroke-width=".25"/>
<path d="M186 44.4l-41.2 19.7M193.8 127.9l-10.3 12.1M190.6 164.4l-16.1 6.4M196.7 198.9l-4 7.6" fill="none" stroke="#000" stroke-width=".25"/>
<g font-size="7">
<text x="189.8" y="44.2">2</text>
<text x="196" y="125.7">4</text>
<text x="194.4" y="164.6">3</text>
<text x="198" y="195.9">1</text>
<text x="289" y="270.6">ESE Controller</text>
</g>
<g font-size="4.9">
<text x="295.3" y="15.5">Parts List</text>
<text x="203.9" y="23">Item</text>
<text x="219.8" y="22.5">Qty</text>
<text x="253.7" y="23">Part Number</text>
<text x="315" y="23">Part Name</text>
<text x="371" y="23">Material</text>
<text x="207.6" y="29.9">1</text>
<text x="222.5" y="29.9">1</text>
<text x="232.6" y="30">2026-03-06-22-51-14-219</text>
<text x="305.5" y="30">Shell</text>
<text x="350.4" y="30">Laminate, Blue, Matte</text>
<text x="207.4" y="37.6">2</text>
<text x="222.5" y="37.6">1</text>
<text x="232.6" y="37.7">2026-03-06-23-07-35-387</text>
<text x="305.4" y="37.7">Lid</text>
<text x="350.4" y="37.7">Laminate, Blue, Matte</text>
<text x="207.4" y="45.2">3</text>
<text x="222.5" y="45.2">1</text>
<text x="232.6" y="45.3">2026-03-06-23-17-11-586</text>
<text x="305.4" y="45.3">MicroBit</text>
<text x="350.5" y="45.4">Steel</text>
<text x="207.5" y="52.9">4</text>
<text x="222.5" y="52.9">1</text>
<text x="232.6" y="53">2026-03-11-12-10-15-258</text>
<text x="305.5" y="53.1">SW_Cap-A24-Red</text>
<text x="350.5" y="53.1">Generic</text>
<text x="289" y="248.5">ethan schledewitzedwards 2026-03-17</text>
<text x="399.1" y="285.7">1/1</text>
</g>
<g font-size="3.5">
<text x="39" y="8.8">1</text>
<text x="89" y="8.8">2</text>
<text x="139" y="8.8">3</text>
<text x="189" y="8.8">4</text>
<text x="239" y="8.8">5</text>
<text x="289" y="8.8">6</text>
<text x="339" y="8.8">7</text>
<text x="389" y="8.8">8</text>
<text x="16.3" y="30.2">A</text>
<text x="411.3" y="30.2">A</text>
<text x="16.3" y="78">B</text>
<text x="411.3" y="78">B</text>
<text x="16.2" y="125.9">C</text>
<text x="411.2" y="125.9">C</text>
<text x="16.2" y="173.7">D</text>
<text x="411.2" y="173.7">D</text>
<text x="16.3" y="221.6">E</text>
<text x="411.3" y="221.6">E</text>
<text x="16.4" y="269.4">F</text>
<text x="411.4" y="269.4">F</text>
<text x="39" y="290.8">1</text>
<text x="89" y="290.8">2</text>
<text x="139" y="290.8">3</text>
<text x="189" y="290.8">4</text>
<text x="239" y="290.8">5</text>
<text x="289" y="290.8">6</text>
<text x="339" y="290.8">7</text>
<text x="389" y="290.8">8</text>
</g>
<g font-size="2.5">
<text x="231" y="242.9">Dept.</text>
<text x="255" y="242.9">Technical reference</text>
<text x="289" y="242.9">Created by</text>
<text x="350" y="242.9">Approved by</text>
<text x="289" y="252.8">Document type</text>
<text x="350" y="252.8">Document status</text>
<text x="289" y="262.9">Title</text>
<text x="350" y="262.9">DWG No.</text>
<text x="350" y="279.9">Rev.</text>
<text x="360" y="279.9">Date of issue</text>
<text x="396" y="279.9">Sheet</text>
</g>
</svg>
